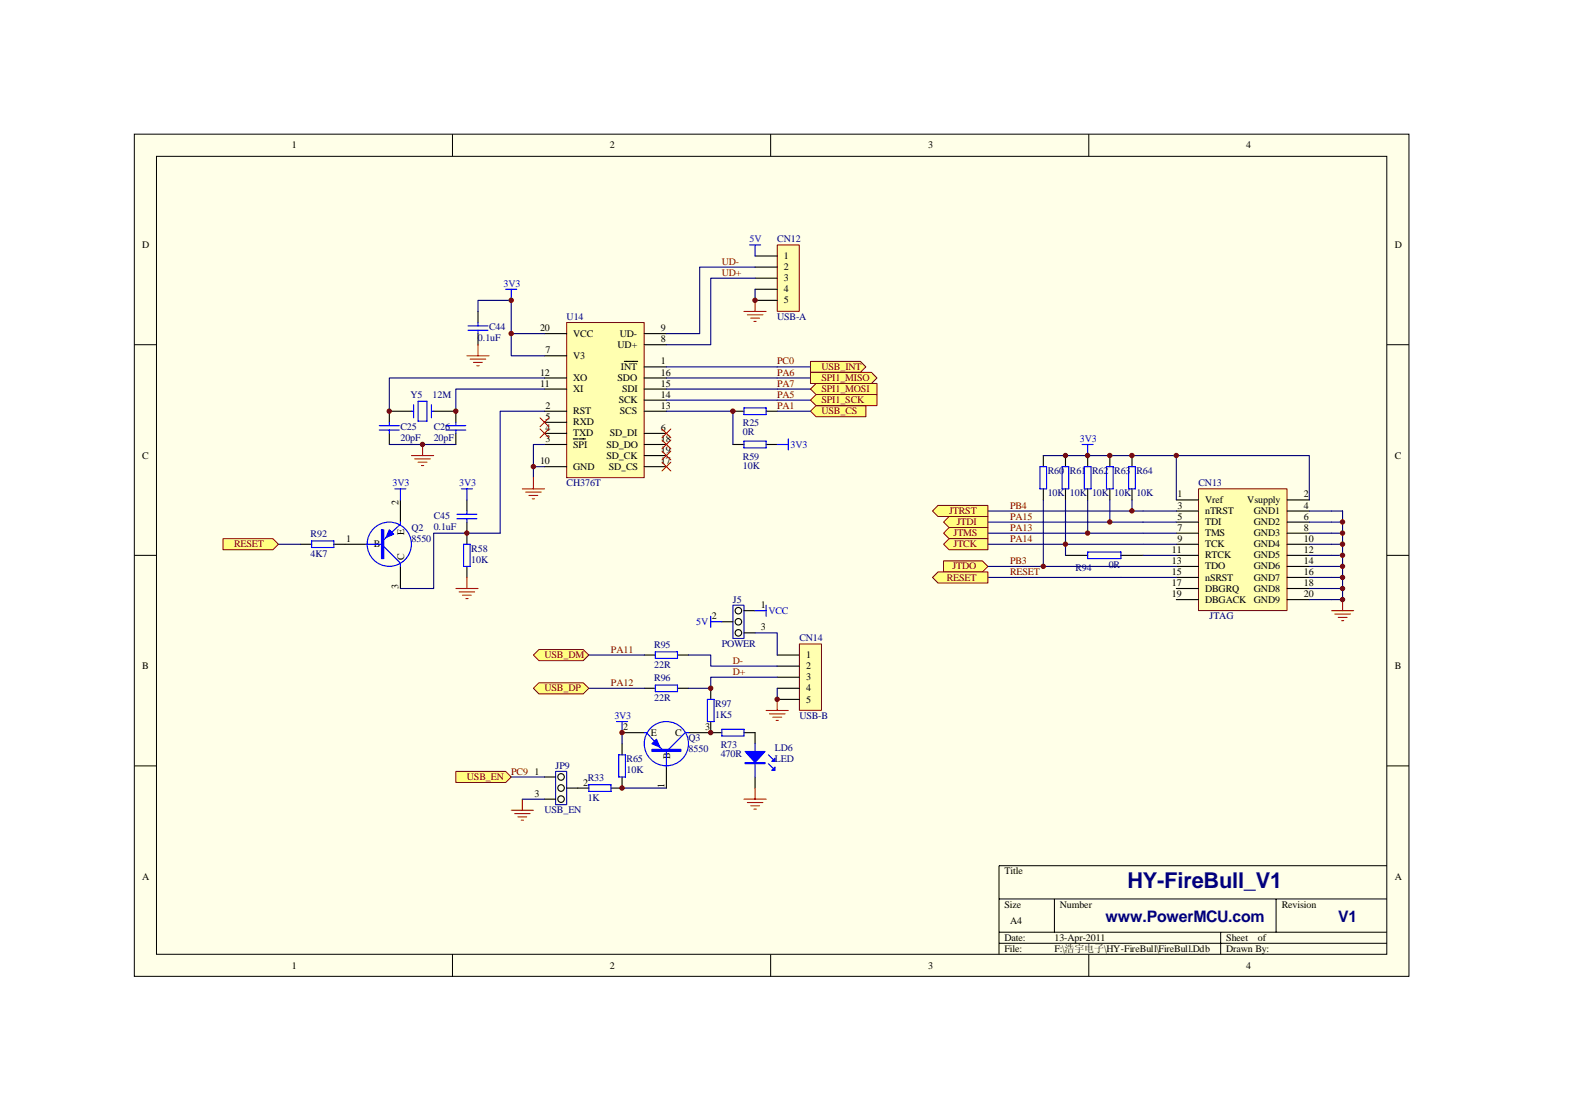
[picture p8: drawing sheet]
<svg xmlns="http://www.w3.org/2000/svg" width="297mm" height="210mm" viewBox="0 0 297 210" stroke-linecap="round" stroke-linejoin="round" font-family="sans-serif">
<path d="M25.4 25.4h241v159.1h-241z" fill="#ffffe8"/>
<g fill="none" stroke="#000" stroke-width=".19">
<path d="M25.4 25.4h241v159.1h-241zM29.6 29.5h232.6v150.9h-232.6zM85.6 25.4v4.1M145.7 25.4v4.1M205.9 25.4v4.1M25.4 65.2h4.2M262.2 65.2h4.2M25.4 105h4.2M262.2 105h4.2M25.4 144.8h4.2M262.2 144.8h4.2M188.9 169.9h73.3"/>
<path d="M188.9 176.2h73.3M188.9 178.3h73.3M199.4 169.9v6.3M230.8 176.2v4.2M241.3 169.9v6.3M262.2 163.6h-73.3v16.8M85.6 180.4v4.2M145.7 180.4v4.2M205.9 180.4v4.2"/>
</g>
<path d="M107.2 61h14.6v29.3h-14.6z" fill="#ffffb0"/>
<path d="M107.1 61h14.7v29.3h-14.7z" fill="none" stroke="#800000" stroke-width=".19"/>
<g fill="none" stroke="#000" stroke-width=".21">
<path d="M90.4 58.9v2.1M77.8 77.7h-4.2v2.1M82 77.7h4.2v2.1M90.4 63.1v2.1M103 77.7h4.1M103 79.8h4.1M103 67.2h4.1M103 63.1h4.1M103 73.5h4.1M103 71.4h4.1M118 68.3h2.6M121.8 69.3h4.2"/>
<path d="M121.8 77.7h4.2M121.8 65.2h4.2M121.8 63.1h4.2M121.8 73.5h4.2M121.8 71.4h4.2M121.8 75.6h4.2M73.6 81.9v2.1M86.2 81.9v2.1M103 84h4.1M103 81.9h4.1M103 88.2h4.1M108.4 83h.8"/>
<path d="M109.4 83h1.3M121.8 84h4.2M121.8 81.9h4.2M121.8 88.2h4.2M121.8 86.1h4.2"/>
</g>
<g fill="none" stroke="#00f" stroke-width=".21">
<path d="M95.6 54.7h2.1M96.7 54.7v2.1M73.6 79.8v.7M77.8 77.7h.4M78.2 76.5v2.5M79.1 75.8h1.6v3.8h-1.6zM81.6 76.5v2.5M81.6 77.7h.4M86.2 79.8v.7M88.5 62.4h3.8M88.5 61.6h3.8M90.4 61v.6"/>
<path d="M90.4 62.4v.7M71.7 81.3h3.8M71.7 80.5h3.8M73.6 81.3v.6M84.3 81.3h3.8M84.3 80.5h3.8M86.2 81.3v.6"/>
</g>
<path d="M90.4 58.9v-2.1h6.3v6.3h6.3M96.7 63.1v4.1h6.3M103 73.5h-16.8v4.2M103 71.4h-29.4v6.3M73.6 84h12.6M100.9 88.2v2.1M103 84h-2.1v4.2h2.1" fill="none" stroke="#000080" stroke-width=".21"/>
<g fill="none" stroke="#f00" stroke-width=".21">
<path d="M88.3 67.2h4.2M88.9 67.9h2.9M89.5 68.5h1.7M90.2 69.1h.4M90.4 65.2v2M77.8 86.1h4.2M78.4 86.7h3M79.1 87.4h1.6M79.7 88h.4M79.9 84v2.1M98.8 92.4h4.2M99.4 93h2.9"/>
<path d="M100 93.6h1.7M100.6 94.3h.5M100.9 90.3v2.1"/>
</g>
<path d="M102.1 79l1.7 1.6M103.8 79l-1.7 1.6M102.1 81.1l1.7 1.6M103.8 81.1l-1.7 1.6M125.2 81.1l1.6 1.6M125.2 83.2l1.6 1.6M125.2 85.3l1.6 1.6M125.2 87.4l1.6 1.6M126.8 81.1l-1.6 1.6M126.8 83.2l-1.6 1.6M126.8 85.3l-1.6 1.6M126.8 87.4l-1.6 1.6" fill="none" stroke="#f00" stroke-width=".19"/>
<path d="M147 46.3h4.1v12.5h-4.1z" fill="#ffffb0"/>
<path d="M147 46.3h4.1v12.5h-4.1z" fill="none" stroke="#800000" stroke-width=".19"/>
<path d="M142.8 48.4h4.2M142.8 50.5h4.2M142.8 52.6h4.2M142.8 54.7h4.2M142.8 56.8h4.2" fill="none" stroke="#000" stroke-width=".21"/>
<path d="M142.8 50.5h-10.5v12.6h-6.3M142.8 52.6h-8.4v12.6h-8.4M142.8 54.7v2.1M126 69.3h21M126 71.4h21M126 73.5h21M126 75.6h21" fill="none" stroke="#000080" stroke-width=".21"/>
<path d="M140.7 58.9h4.2M141.3 59.5h2.9M142.8 56.8v2.1M141.9 60.1h1.7M142.6 60.7h.4" fill="none" stroke="#f00" stroke-width=".21"/>
<path d="M141.7 46.3h2.1M142.8 46.3v2.1" fill="none" stroke="#00f" stroke-width=".21"/>
<g fill="#ffff80" stroke="#800000" stroke-width=".19">
<path d="M153.2 68.3h9.5l1 1-1 1.1h-9.5z" fill-rule="evenodd"/>
<path d="M153.2 77.7l1.1-1h9.4v2.1h-9.4z" fill-rule="evenodd"/>
</g>
<path d="M103 77.7h-8.4v23.1h-6.3M52.6 102.9h4.2" fill="none" stroke="#000080" stroke-width=".21"/>
<path d="M75.7 94.5v4.2M88.3 94.5v2.1M88.3 98.7v4.2M56.8 102.9h2.1M63.1 102.9h6.3M75.7 107.1v4.1M88.3 107.1v2" fill="none" stroke="#000" stroke-width=".21"/>
<g fill="none" stroke="#00f" stroke-width=".21">
<path d="M74.7 92.4h2M75.7 98.7v.4l-3.1 2.9M75.7 92.4v2.1M86.4 98h3.8M86.4 97.2h3.8M87.2 92.4h2.1M88.3 92.4v2.1M88.3 96.6v.6M88.3 98v.7M58.9 102.2h4.2v1.3h-4.2zM69.2 102.9h2.9M72.6 103.3l3.1 3.1v.7"/>
<path d="M87.6 102.9h1.3v4.2h-1.3z"/>
<circle cx="73.6" cy="102.9" r="4.2"/>
</g>
<path d="M86.2 111.2h4.2M86.8 111.9h2.9M87.4 112.5h1.7M88.1 113.1h.4M88.3 109.1v2.1" fill="none" stroke="#f00" stroke-width=".21"/>
<g fill="#00f" stroke="#00f" stroke-width=".21">
<path d="M73.6 100.1l.8 .9-1.4 .6z"/>
<path d="M72.1 100.1h.5v5.5h-.5z" fill-rule="evenodd"/>
</g>
<path d="M42.2 101.8h9.4l1 1.1-1 1h-9.4z" fill-rule="evenodd" fill="#ffff80" stroke="#800000" stroke-width=".19"/>
<path d="M88.3 100.8h-6.3v10.4h-6.3" fill="none" stroke="#000080" stroke-width=".21"/>
<path d="M151.2 121.7h4.1v12.6h-4.1z" fill="#ffffb0"/>
<path d="M151.1 121.7h4.2v12.6h-4.2z" fill="none" stroke="#800000" stroke-width=".19"/>
<path d="M147 123.8h4.1M147 125.9h4.1M147 128h4.1M147 130.1h4.1M147 132.2h4.1" fill="none" stroke="#000" stroke-width=".21"/>
<g fill="#ffffe8" stroke="#000" stroke-width=".21">
<circle cx="139.6" cy="115.4" r=".62"/>
<circle cx="139.6" cy="117.5" r=".62"/>
</g>
<path d="M138.6 114.4h2.1v6.3h-2.1z" fill="none" stroke="#0000bf" stroke-width=".21"/>
<path d="M136.5 117.5h2.1M140.7 115.4h2.1" fill="none" stroke="#000" stroke-width=".21"/>
<circle cx="139.6" cy="119.6" r=".62" fill="#ffffe8" stroke="#000" stroke-width=".21"/>
<g fill="none" stroke="#000" stroke-width=".21">
<path d="M140.7 119.6h2.1M117.6 138.5h4.2M121.8 123.8h2.1M121.8 130.1h2.1M128.1 123.8h2.1M128.1 130.1h2.1M134.4 130.1v2.1M134.4 136.4v2.1h-4.2M103 146.9h2M103 151h2M107.1 148.9h4.2M115.5 148.9h2.1"/>
<path d="M126 144.8v4.1"/>
<circle cx="106.1" cy="151" r=".62"/>
<circle cx="106.1" cy="146.8" r=".62"/>
<circle cx="106.1" cy="148.9" r=".62"/>
</g>
<g fill="none" stroke="#00f" stroke-width=".21">
<path d="M134.4 116.5v2.1M134.4 117.5h2.1M142.8 115.4h2.1M144.9 114.4v2.1M116.6 136.4h2.1M117.6 136.4v2.1M121.8 138.5h.4l3 3.1M123.9 123.2h4.2v1.2h-4.2zM123.9 129.5h4.2v1.2h-4.2zM130.2 138.5h-.6l-3.2 3.1M133.7 132.2h1.3v4.2h-1.3zM111.3 148.3h4.2v1.3h-4.2z"/>
<path d="M126 142v3"/>
<circle cx="126" cy="140.6" r="4.2"/>
</g>
<path d="M142.8 119.6h4.2v4.2M130.2 123.8h4.2v2.1h12.6M147 128h-12.6v2.1h-4.2M147 130.1v2.1M96.7 146.9h6.3M98.8 151h4.2" fill="none" stroke="#000080" stroke-width=".21"/>
<path d="M144.9 134.3h4.2M145.5 134.9h2.9M146.1 135.6h1.7M146.7 136.2h.5M147 132.2v2.1M96.7 153.1h4.2M97.3 153.8h2.9M97.9 154.4h1.7M98.5 155h.5M98.8 151v2.1" fill="none" stroke="#f00" stroke-width=".21"/>
<g fill="#00f" stroke="#00f" stroke-width=".21">
<path d="M123.3 140.6l.8-.9 .7 1.5z"/>
<path d="M123.3 141.6h5.4v.4h-5.4z" fill-rule="evenodd"/>
</g>
<path d="M105 145.8h2.1v6.3h-2.1z" fill="none" stroke="#0000bf" stroke-width=".21"/>
<path d="M86.2 145.8h9.4l1.1 1.1-1.1 1h-9.4z" fill-rule="evenodd" fill="#ffff80" stroke="#800000" stroke-width=".19"/>
<path d="M134.4 138.5h2.1M140.7 138.5h2.1v2.1M117.6 140.6v2.1M117.6 146.9v2M142.8 146.9v2" fill="none" stroke="#000" stroke-width=".21"/>
<path d="M136.5 137.8h4.2v1.3h-4.2zM117 142.7h1.3v4.2h-1.3zM142.8 140.6v6.3M145.3 144.3l.8 .9M145.3 142.7l.8 .8" fill="none" stroke="#00f" stroke-width=".21"/>
<path d="M111.3 123.8h10.5M111.3 130.1h10.5M117.6 138.5v2.1M117.6 148.9h8.4" fill="none" stroke="#000080" stroke-width=".21"/>
<g fill="#00f" stroke="#00f" stroke-width=".21">
<path d="M140.9 142h3.7l-1.8 2.1z"/>
<path d="M146.5 145v.6h-.6z"/>
<path d="M145.9 143.9l.6-.6v.6z"/>
<path d="M140.9 144.1h3.7v.2h-3.7z" fill-rule="evenodd"/>
</g>
<path d="M140.7 151h4.2M141.3 151.7h2.9M141.9 152.3h1.7M142.6 152.9h.4M142.8 148.9v2.1" fill="none" stroke="#f00" stroke-width=".21"/>
<g fill="#ffff80" stroke="#800000" stroke-width=".19">
<path d="M100.9 123.8l1-1h8.4l1 1-1 1.1h-8.4z" fill-rule="evenodd"/>
<path d="M100.9 130.1l1-1h8.4l1 1-1 1h-8.4z" fill-rule="evenodd"/>
</g>
<path d="M138.6 77.7h2.1M144.9 77.7h2.1M138.6 84h2.1M144.9 84h2.1" fill="none" stroke="#000" stroke-width=".21"/>
<path d="M140.7 77.1h4.2v1.3h-4.2zM140.7 83.4h4.2v1.2h-4.2zM147 84h2.1M149.1 83v2" fill="none" stroke="#00f" stroke-width=".21"/>
<path d="M126 77.7h12.6M147 77.7h6.2M147 69.3h6.2M147 71.4h6.2M147 73.5h6.2M147 75.6h6.2" fill="none" stroke="#000080" stroke-width=".21"/>
<g fill="#ffff80" stroke="#800000" stroke-width=".19">
<path d="M153.2 75.6l1.1-1h11.5v2.1h-11.5z" fill-rule="evenodd"/>
<path d="M153.2 70.4h11.6l1 1-1 1.1h-11.6z" fill-rule="evenodd"/>
<path d="M153.2 73.5l1.1-1h11.5v2.1h-11.5z" fill-rule="evenodd"/>
</g>
<path d="M138.6 77.7v6.3" fill="none" stroke="#000080" stroke-width=".21"/>
<g fill="#800000" stroke="#800000" stroke-width=".19">
<circle cx="79.9" cy="84" r=".41"/>
<circle cx="96.7" cy="63" r=".42"/>
<circle cx="96.7" cy="56.8" r=".42"/>
<circle cx="100.8" cy="88.2" r=".42"/>
</g>
<path d="M226.6 92.4h16.8v23h-16.8z" fill="#ffffb0"/>
<path d="M226.6 92.4h16.7v23h-16.7z" fill="none" stroke="#800000" stroke-width=".19"/>
<g fill="none" stroke="#000" stroke-width=".21">
<path d="M197.3 86.1v2.1M197.3 92.4v2.1M201.5 86.1v2.1M201.5 92.4v2.1M205.7 86.1v2.1M205.7 92.4v2.1M209.8 86.1v2.1M209.8 92.4v2.1M214 86.1v2.1M214 92.4v2.1M222.4 94.5h4.2M222.4 96.6h4.2"/>
<path d="M222.4 98.7h4.2M243.4 94.5h4.2M243.4 96.6h4.2M243.4 98.7h4.2M201.5 105h4.2M211.9 105h4.2M222.4 100.8h4.2M222.4 102.9h4.2M222.4 105h4.2M222.4 107.1h4.2M222.4 109.1h4.2M222.4 111.2h4.2"/>
<path d="M222.4 113.3h4.2M243.4 100.8h4.2M243.4 102.9h4.2M243.4 105h4.2M243.4 107.1h4.2M243.4 109.1h4.2M243.4 111.2h4.2M243.4 113.3h4.2"/>
</g>
<g fill="none" stroke="#000080" stroke-width=".21">
<path d="M186.8 96.6h27.2M186.8 98.7h23M197.3 94.5v12.6h25.1M197.3 86.1h50.3v8.4M201.5 94.5v8.4h-14.7M205.7 94.5v6.3h16.7M209.8 94.5v4.2h12.6M214 94.5v2.1h8.4M222.4 86.1v8.4M247.6 96.6h6.2v16.7h-6.2M247.6 98.7h6.2M186.8 100.8h18.9"/>
<path d="M186.8 107.1h10.5M186.8 109.1h35.6M216.1 105h6.3M222.4 102.9h-20.9v2.1M247.6 100.8h6.2M247.6 102.9h6.2M247.6 105h6.2M247.6 107.1h6.2M247.6 109.1h6.2M247.6 111.2h6.2"/>
</g>
<path d="M251.8 115.4h4.1M252.4 116.1h2.9M253 116.7h1.7M253.6 117.3h.5M253.8 113.3v2.1" fill="none" stroke="#f00" stroke-width=".21"/>
<path d="M196.6 88.2h1.3v4.2h-1.3zM200.8 88.2h1.3v4.2h-1.3zM204.6 84h2.1M205 88.2h1.3v4.2h-1.3zM205.7 84v2.1M209.2 88.2h1.3v4.2h-1.3zM213.4 88.2h1.3v4.2h-1.3zM205.7 104.3h6.2v1.3h-6.2z" fill="none" stroke="#00f" stroke-width=".21"/>
<g fill="#ffff80" stroke="#800000" stroke-width=".19">
<path d="M177.4 95.5h9.4v2.1h-9.4l-1.1-1z" fill-rule="evenodd"/>
<path d="M179.4 97.6h7.4v2.1h-7.4l-1-1z" fill-rule="evenodd"/>
<path d="M179.4 99.7h7.4v2.1h-7.4l-1-1z" fill-rule="evenodd"/>
<path d="M179.4 101.8h7.4v2.1h-7.4l-1-1z" fill-rule="evenodd"/>
<path d="M178.4 106h7.3l1.1 1.1-1.1 1h-7.3z" fill-rule="evenodd"/>
<path d="M176.3 109.1l1.1-1h9.4v2.1h-9.4z" fill-rule="evenodd"/>
</g>
<g fill="#800000" stroke="#800000" stroke-width=".19">
<circle cx="253.8" cy="113.3" r=".41"/>
<circle cx="253.8" cy="98.7" r=".41"/>
<circle cx="253.8" cy="100.8" r=".41"/>
<circle cx="253.8" cy="102.8" r=".41"/>
<circle cx="253.8" cy="104.9" r=".41"/>
<circle cx="253.8" cy="107" r=".41"/>
<circle cx="253.8" cy="109.1" r=".41"/>
<circle cx="253.8" cy="111.2" r=".41"/>
<circle cx="201.5" cy="102.8" r=".41"/>
<circle cx="201.4" cy="86.1" r=".42"/>
<circle cx="209.8" cy="86.1" r=".42"/>
<circle cx="205.6" cy="86.1" r=".42"/>
<circle cx="214" cy="96.6" r=".41"/>
<circle cx="209.8" cy="98.7" r=".41"/>
<circle cx="205.6" cy="100.8" r=".41"/>
<circle cx="197.3" cy="107" r=".41"/>
<circle cx="222.4" cy="86.1" r=".42"/>
<circle cx="86.2" cy="77.7" r=".42"/>
<circle cx="73.6" cy="77.7" r=".41"/>
<circle cx="142.8" cy="56.8" r=".42"/>
<circle cx="138.6" cy="77.7" r=".42"/>
<circle cx="88.3" cy="100.8" r=".41"/>
<circle cx="214" cy="86.1" r=".42"/>
<circle cx="146.9" cy="132.2" r=".42"/>
<circle cx="134.4" cy="130.1" r=".42"/>
<circle cx="117.6" cy="148.9" r=".42"/>
<circle cx="117.6" cy="138.5" r=".42"/>
<circle cx="134.4" cy="138.5" r=".42"/>
</g>
<text font-size="4.1" fill="#000080" x="213.2" y="167.8">HY-FireBull_V1</text>
<g font-size="3" fill="#000080">
<text x="209" y="174.3">www.PowerMCU.com</text>
<text x="253" y="174.3">V1</text>
</g>
<g font-size="1.9">
<text x="55.2" y="28">1</text>
<text x="115.3" y="28">2</text>
<text x="175.5" y="28">3</text>
<text x="235.6" y="28">4</text>
<text x="26.9" y="46.9">D</text>
<text x="263.7" y="46.9">D</text>
<text x="148.2" y="49">1</text>
<text x="148.2" y="51.1">2</text>
<text x="148.2" y="53.2">3</text>
<text x="148.2" y="55.3">4</text>
<text x="148.2" y="57.4">5</text>
<text x="102.1" y="62.6">20</text>
<text x="108.4" y="63.6">VCC</text>
<text x="116.8" y="65.7">UD+</text>
<text x="117.2" y="63.6">UD-</text>
<text x="125" y="62.6">9</text>
<text x="125" y="64.7">8</text>
<text x="102.1" y="71">12</text>
<text x="103.2" y="66.8">7</text>
<text x="108.4" y="67.8">V3</text>
<text x="117.4" y="69.9">INT</text>
<text x="125" y="68.9">1</text>
<text x="125" y="71">16</text>
<text x="102.1" y="73.1">11</text>
<text x="103.2" y="77.3">2</text>
<text x="108.4" y="74.1">XI</text>
<text x="108.4" y="72">XO</text>
<text x="116.8" y="72">SDO</text>
<text x="117" y="76.2">SCK</text>
<text x="117.6" y="74.1">SDI</text>
<text x="125" y="73.1">15</text>
<text x="125" y="77.3">13</text>
<text x="125" y="75.2">14</text>
<text x="103.2" y="83.5">3</text>
<text x="103.2" y="81.4">4</text>
<text x="103.2" y="79.4">5</text>
<text x="108.4" y="78.3">RST</text>
<text x="108.4" y="82.5">TXD</text>
<text x="108.4" y="80.4">RXD</text>
<text x="115.3" y="82.5">SD_DI</text>
<text x="117.2" y="78.3">SCS</text>
<text x="125" y="81.4">6</text>
<text x="125" y="83.5">18</text>
<text x="26.9" y="86.7">C</text>
<text x="102.1" y="87.7">10</text>
<text x="108.4" y="84.6">SPI</text>
<text x="108.4" y="88.8">GND</text>
<text x="114.7" y="84.6">SD_DO</text>
<text x="114.7" y="86.7">SD_CK</text>
<text x="115.1" y="88.8">SD_CS</text>
<text x="125" y="87.7">17</text>
<text x="125" y="85.6">19</text>
<text x="263.7" y="86.7">C</text>
<text x="75.3" y="95.5" transform="rotate(-90 75.3 95.5)">2</text>
<text x="222.6" y="94">1</text>
<text x="227.9" y="95.1">Vref</text>
<text x="235.8" y="95.1">Vsupply</text>
<text x="246.5" y="94">2</text>
<text x="76.4" y="101.2" transform="rotate(-90 76.4 101.2)">E</text>
<text x="222.6" y="96.1">3</text>
<text x="222.6" y="98.2">5</text>
<text x="222.6" y="100.3">7</text>
<text x="227.9" y="97.2">nTRST</text>
<text x="227.9" y="99.3">TDI</text>
<text x="227.9" y="101.3">TMS</text>
<text x="237.1" y="97.2">GND1</text>
<text x="237.1" y="99.3">GND2</text>
<text x="237.1" y="101.3">GND3</text>
<text x="246.5" y="96.1">4</text>
<text x="246.5" y="98.2">6</text>
<text x="246.5" y="100.3">8</text>
<text x="65.4" y="102.4">1</text>
<text x="70.7" y="103.4">B</text>
<text x="76.4" y="105.8" transform="rotate(-90 76.4 105.8)">C</text>
<text x="221.6" y="104.5">11</text>
<text x="221.6" y="106.6">13</text>
<text x="222.6" y="102.4">9</text>
<text x="227.9" y="103.4">TCK</text>
<text x="227.9" y="105.5">RTCK</text>
<text x="227.9" y="107.6">TDO</text>
<text x="237.1" y="103.4">GND4</text>
<text x="237.1" y="105.5">GND5</text>
<text x="237.1" y="107.6">GND6</text>
<text x="246.5" y="102.4">10</text>
<text x="246.5" y="104.5">12</text>
<text x="246.5" y="106.6">14</text>
<text x="75.3" y="111.2" transform="rotate(-90 75.3 111.2)">3</text>
<text x="221.6" y="108.7">15</text>
<text x="221.6" y="110.8">17</text>
<text x="221.6" y="112.9">19</text>
<text x="227.9" y="109.7">nSRST</text>
<text x="227.9" y="111.8">DBGRQ</text>
<text x="227.9" y="113.9">DBGACK</text>
<text x="237.1" y="109.7">GND7</text>
<text x="237.1" y="111.8">GND8</text>
<text x="237.1" y="113.9">GND9</text>
<text x="246.5" y="108.7">16</text>
<text x="246.5" y="110.8">18</text>
<text x="246.5" y="112.9">20</text>
<text x="134.6" y="117.1">2</text>
<text x="143.8" y="115">1</text>
<text x="143.8" y="119.1">3</text>
<text x="152.4" y="124.4">1</text>
<text x="26.9" y="126.5">B</text>
<text x="152.4" y="126.5">2</text>
<text x="152.4" y="128.6">3</text>
<text x="152.4" y="130.7">4</text>
<text x="263.7" y="126.5">B</text>
<text x="152.4" y="132.8">5</text>
<text x="117.8" y="138">2</text>
<text x="123.1" y="139.1">E</text>
<text x="126.7" y="143.5" transform="rotate(-90 126.7 143.5)">B</text>
<text x="127.7" y="139.1">C</text>
<text x="133.3" y="138">3</text>
<text x="101.1" y="146.4">1</text>
<text x="110.3" y="148.5">2</text>
<text x="125.6" y="148.9" transform="rotate(-90 125.6 148.9)">1</text>
<text x="101.1" y="150.6">3</text>
<text x="26.9" y="166.3">A</text>
<text x="189.9" y="165.2">Title</text>
<text x="263.7" y="166.3">A</text>
<text x="189.9" y="171.5">Size</text>
<text x="200.4" y="171.5">Number</text>
<text x="242.3" y="171.5">Revision</text>
<text x="189.9" y="177.8">Date:</text>
<text x="189.9" y="179.9">File:</text>
<text x="191" y="174.7">A4</text>
<text x="199.4" y="179.9">F:\浩宇电子\HY-FireBull\FireBull.Ddb</text>
<text x="199.4" y="177.8">13-Apr-2011</text>
<text x="231.9" y="179.9">Drawn By:</text>
<text x="231.9" y="177.8">Sheet</text>
<text x="237.8" y="177.8">of</text>
<text x="55.2" y="183">1</text>
<text x="115.3" y="183">2</text>
<text x="175.5" y="183">3</text>
<text x="235.6" y="183">4</text>
</g>
<g font-size="1.9" fill="#00f">
<text x="141.7" y="45.8">5V</text>
<text x="95.2" y="54.2">3V3</text>
<text x="204.2" y="83.5">3V3</text>
<text x="149.5" y="84.6">3V3</text>
<text x="74.2" y="91.9">3V3</text>
<text x="86.8" y="91.9">3V3</text>
<text x="131.7" y="118.1">5V</text>
<text x="145.3" y="116">VCC</text>
<text x="116.2" y="135.9">3V3</text>
</g>
<g font-size="1.9" fill="#000080">
<text x="147" y="45.8">CN12</text>
<text x="90.4" y="64.5">0.1uF</text>
<text x="92.5" y="62.4">C44</text>
<text x="107.1" y="60.5">U14</text>
<text x="147" y="60.5">USB-A</text>
<text x="77.6" y="75.2">Y5</text>
<text x="81.8" y="75.2">12M</text>
<text x="75.7" y="81.2">C25</text>
<text x="75.7" y="83.3">20pF</text>
<text x="82" y="81.2">C26</text>
<text x="82" y="83.3">20pF</text>
<text x="140.5" y="80.6">R25</text>
<text x="140.5" y="82.3">0R</text>
<text x="140.5" y="86.9">R59</text>
<text x="140.5" y="88.6">10K</text>
<text x="198.1" y="89.6">R60</text>
<text x="202.3" y="89.6">R61</text>
<text x="206.5" y="89.6">R62</text>
<text x="210.7" y="89.6">R63</text>
<text x="214.9" y="89.6">R64</text>
<text x="107.1" y="91.9">CH376T</text>
<text x="198.1" y="93.8">10K</text>
<text x="202.3" y="93.8">10K</text>
<text x="206.5" y="93.8">10K</text>
<text x="210.7" y="93.8">10K</text>
<text x="214.9" y="93.8">10K</text>
<text x="226.6" y="91.9">CN13</text>
<text x="58.7" y="101.6">R92</text>
<text x="77.8" y="100.3">Q2</text>
<text x="82" y="98">C45</text>
<text x="82" y="100.1">0.1uF</text>
<text x="58.7" y="105.3">4K7</text>
<text x="77.8" y="102.4">8550</text>
<text x="89.1" y="104.3">R58</text>
<text x="89.1" y="106.4">10K</text>
<text x="203.3" y="107.8">R94</text>
<text x="209.6" y="107.4">0R</text>
<text x="138.6" y="113.9">J5</text>
<text x="228.7" y="117.1">JTAG</text>
<text x="123.7" y="122.5">R95</text>
<text x="136.5" y="122.3">POWER</text>
<text x="151.1" y="121.2">CN14</text>
<text x="123.7" y="126.3">22R</text>
<text x="123.7" y="128.8">R96</text>
<text x="123.7" y="132.6">22R</text>
<text x="135.2" y="133.6">R97</text>
<text x="135.2" y="135.7">1K5</text>
<text x="151.1" y="135.9">USB-B</text>
<text x="130.2" y="140.1">Q3</text>
<text x="130.2" y="142.2">8550</text>
<text x="136.3" y="141.4">R73</text>
<text x="136.3" y="143">470R</text>
<text x="146.5" y="142">LD6</text>
<text x="105" y="145.4">JP9</text>
<text x="111.1" y="147.6">R33</text>
<text x="118.5" y="144.1">R65</text>
<text x="118.5" y="146.2">10K</text>
<text x="146.5" y="144.1">LED</text>
<text x="103" y="153.7">USB_EN</text>
<text x="111.1" y="151.4">1K</text>
</g>
<g font-size="1.9" fill="#800000">
<text x="136.5" y="52.1">UD+</text>
<text x="136.5" y="50">UD-</text>
<text x="147" y="71">PA6</text>
<text x="147" y="68.9">PC0</text>
<text x="155.3" y="69.9">USB_INT</text>
<text x="147" y="77.3">PA1</text>
<text x="147" y="75.2">PA5</text>
<text x="147" y="73.1">PA7</text>
<text x="155.3" y="76.2">SPI1_SCK</text>
<text x="155.3" y="72">SPI1_MISO</text>
<text x="155.3" y="74.1">SPI1_MOSI</text>
<text x="155.3" y="78.3">USB_CS</text>
<text x="179.4" y="97.2">JTRST</text>
<text x="180.3" y="101.3">JTMS</text>
<text x="180.9" y="99.3">JTDI</text>
<text x="191" y="96.1">PB4</text>
<text x="191" y="98.2">PA15</text>
<text x="191" y="100.3">PA13</text>
<text x="44.3" y="103.4">RESET</text>
<text x="180.1" y="107.6">JTDO</text>
<text x="180.3" y="103.4">JTCK</text>
<text x="191" y="102.4">PA14</text>
<text x="191" y="106.6">PB3</text>
<text x="179" y="109.7">RESET</text>
<text x="191" y="108.7">RESET</text>
<text x="103" y="124.4">USB_DM</text>
<text x="115.5" y="123.3">PA11</text>
<text x="138.6" y="125.4">D-</text>
<text x="103" y="130.7">USB_DP</text>
<text x="115.5" y="129.6">PA12</text>
<text x="138.6" y="127.5">D+</text>
<text x="88.3" y="147.4">USB_EN</text>
<text x="96.7" y="146.4">PC9</text>
</g>
</svg>
